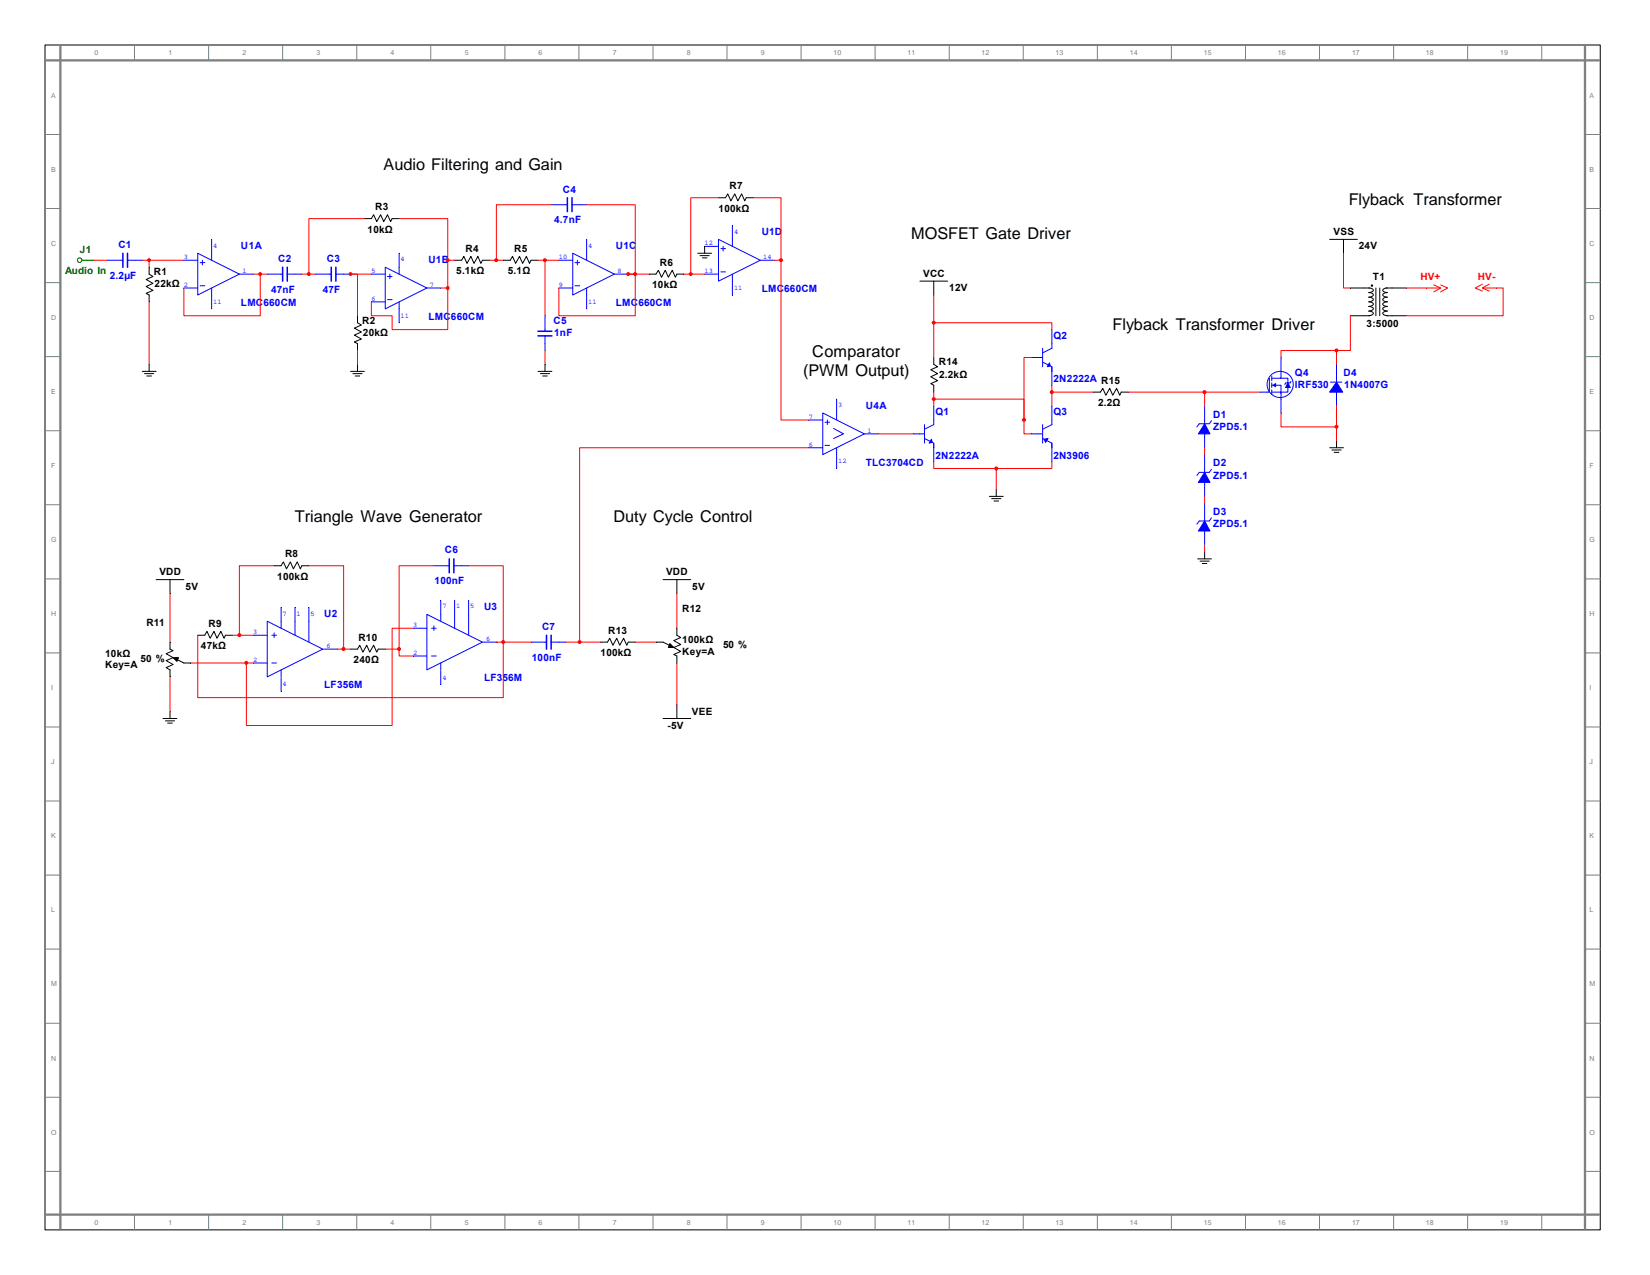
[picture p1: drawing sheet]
<svg xmlns="http://www.w3.org/2000/svg" width="279mm" height="216mm" viewBox="0 0 279 216" stroke-linecap="round" stroke-linejoin="round" font-family="sans-serif">
<path d="M7.6 7.6h263.4v200.7h-263.4z" fill="none" stroke="#000" stroke-width=".17"/>
<g fill="none" stroke="#808080" stroke-width=".17">
<path d="M22.8 7.6v2.6M35.3 7.6v2.6M47.9 7.6v2.6M60.4 7.6v2.6M72.9 7.6v2.6M85.5 7.6v2.6M98 7.6v2.6M110.6 7.6v2.6M123.1 7.6v2.6M135.7 7.6v2.6M148.2 7.6v2.6M160.7 7.6v2.6"/>
<path d="M173.3 7.6v2.6M185.8 7.6v2.6M198.4 7.6v2.6M210.9 7.6v2.6M223.4 7.6v2.6M236 7.6v2.6M248.5 7.6v2.6M261.1 7.6v2.6M7.6 22.8h2.6M7.6 35.3h2.6M268.4 22.8h2.6M268.4 35.3h2.6"/>
<path d="M7.6 47.9h2.6M268.4 47.9h2.6M7.6 60.4h2.6M7.6 72.9h2.6M268.4 60.4h2.6M268.4 72.9h2.6M7.6 85.5h2.6M7.6 98h2.6M268.4 85.5h2.6M268.4 98h2.6M7.6 110.6h2.6M268.4 110.6h2.6"/>
<path d="M7.6 123.1h2.6M7.6 135.6h2.6M268.4 123.1h2.6M268.4 135.6h2.6M7.6 148.2h2.6M268.4 148.2h2.6M7.6 160.7h2.6M7.6 173.3h2.6M268.4 160.7h2.6M268.4 173.3h2.6M7.6 185.8h2.6M7.6 198.4h2.6"/>
<path d="M268.4 185.8h2.6M268.4 198.4h2.6M22.8 205.7v2.6M35.3 205.7v2.6M47.9 205.7v2.6M60.4 205.7v2.6M72.9 205.7v2.6M85.5 205.7v2.6M98 205.7v2.6M110.6 205.7v2.6M123.1 205.7v2.6M135.7 205.7v2.6"/>
<path d="M148.2 205.7v2.6M160.7 205.7v2.6M173.3 205.7v2.6M185.8 205.7v2.6M198.4 205.7v2.6M210.9 205.7v2.6M223.4 205.7v2.6M236 205.7v2.6M248.5 205.7v2.6M261.1 205.7v2.6"/>
</g>
<path d="M7.6 10.2h263.1M10.2 7.6v200.4M268.4 7.6v200.4M7.6 205.7h263.1" fill="none" stroke="#808080" stroke-width=".39"/>
<path d="M33.5 42.9l7 3.5-7 3.6zM33.9 44.5h.8M33.9 48.4h.8M34.3 44.1v.8M35.8 42.9v1.2M35.8 48.8v1.2" fill="none" stroke="#00f" stroke-width=".17"/>
<path d="M31.1 44.1h2.4" fill="none" stroke="#00f" stroke-width=".17"/>
<path d="M31.1 48.8h2.4" fill="none" stroke="#00f" stroke-width=".17"/>
<path d="M35.8 50v2.3" fill="none" stroke="#00f" stroke-width=".17"/>
<path d="M35.8 40.5v2.4" fill="none" stroke="#00f" stroke-width=".17"/>
<path d="M40.5 46.4h2.4M65.2 45.3l7.1 3.5-7.1 3.5zM65.6 46.8h.8M65.6 50.7h.8M66 46.4v.8M67.6 45.3v1.1M67.6 51.1v1.2" fill="none" stroke="#00f" stroke-width=".17"/>
<path d="M62.9 46.4h2.3" fill="none" stroke="#00f" stroke-width=".17"/>
<path d="M62.9 51.1h2.3" fill="none" stroke="#00f" stroke-width=".17"/>
<path d="M67.6 52.3v2.4" fill="none" stroke="#00f" stroke-width=".17"/>
<path d="M67.6 42.9v2.4" fill="none" stroke="#00f" stroke-width=".17"/>
<path d="M72.3 48.8h2.3M97 42.9l7 3.5-7 3.6zM97.4 44.5h.7M97.4 48.4h.7M97.8 44.1v.8M99.3 42.9v1.2M99.3 48.8v1.2" fill="none" stroke="#00f" stroke-width=".17"/>
<path d="M94.6 44.1h2.4" fill="none" stroke="#00f" stroke-width=".17"/>
<path d="M94.6 48.8h2.4" fill="none" stroke="#00f" stroke-width=".17"/>
<path d="M99.3 50v2.3" fill="none" stroke="#00f" stroke-width=".17"/>
<path d="M99.3 40.5v2.4" fill="none" stroke="#00f" stroke-width=".17"/>
<path d="M104 46.4h2.4M121.7 40.5l7 3.6-7 3.5zM122.1 42.1h.8M122.1 46h.8M122.4 41.7v.8M124 40.5v1.2M124 46.4v1.2" fill="none" stroke="#00f" stroke-width=".17"/>
<path d="M119.3 41.7h2.4" fill="none" stroke="#00f" stroke-width=".17"/>
<path d="M119.3 46.4h2.4" fill="none" stroke="#00f" stroke-width=".17"/>
<path d="M124 47.6v2.4" fill="none" stroke="#00f" stroke-width=".17"/>
<path d="M124 38.2v2.3" fill="none" stroke="#00f" stroke-width=".17"/>
<path d="M128.7 44.1h2.4M45.3 105.2l9.4 4.7-9.4 4.7zM46 107.6h.8M46 112.3h.8M46.4 107.2v.7M47.6 105.2v1.2M47.6 113.4v1.2M50 105.2v2.4M52.3 105.2v3.5" fill="none" stroke="#00f" stroke-width=".17"/>
<path d="M42.9 107.6h2.4" fill="none" stroke="#00f" stroke-width=".17"/>
<path d="M42.9 112.3h2.4" fill="none" stroke="#00f" stroke-width=".17"/>
<path d="M47.6 114.7v2.4" fill="none" stroke="#00f" stroke-width=".17"/>
<path d="M47.6 102.8v2.4" fill="none" stroke="#00f" stroke-width=".17"/>
<path d="M54.8 109.9h2.3" fill="none" stroke="#00f" stroke-width=".17"/>
<path d="M52.3 102.8v2.4" fill="none" stroke="#00f" stroke-width=".17"/>
<path d="M50 102.8v2.4M72.3 104l9.4 4.7-9.4 4.7zM73.1 106.4h.8M73.1 111.1h.8M73.5 106v.8M74.6 104v1.2M74.6 112.3v1.1M77 104v2.4M79.4 104v3.6" fill="none" stroke="#00f" stroke-width=".17"/>
<path d="M69.9 106.4h2.4" fill="none" stroke="#00f" stroke-width=".17"/>
<path d="M69.9 111.1h2.4" fill="none" stroke="#00f" stroke-width=".17"/>
<path d="M74.6 113.6v2.3" fill="none" stroke="#00f" stroke-width=".17"/>
<path d="M74.6 101.7v2.3" fill="none" stroke="#00f" stroke-width=".17"/>
<path d="M81.8 108.7h2.4" fill="none" stroke="#00f" stroke-width=".17"/>
<path d="M79.4 101.7v2.3" fill="none" stroke="#00f" stroke-width=".17"/>
<path d="M139.3 69.9l7.1 3.6-7.1 3.5zM139.7 71.5h.8M139.7 75.4h.8M140.1 71.1v.8M141.1 72.5l1.7 1-1.7 .8M141.7 69.9v1.2M141.7 75.8v1.2M77 101.7v2.3" fill="none" stroke="#00f" stroke-width=".17"/>
<path d="M136.9 71.1h2.4" fill="none" stroke="#00f" stroke-width=".17"/>
<path d="M136.9 75.8h2.4" fill="none" stroke="#00f" stroke-width=".17"/>
<path d="M141.7 77v2.3" fill="none" stroke="#00f" stroke-width=".17"/>
<path d="M141.7 67.6v2.3" fill="none" stroke="#00f" stroke-width=".17"/>
<path d="M146.4 73.5h2.3M155.8 73.5h.7M156.5 74.3l1.6 .7v.8v-.8M156.5 71.9v3.1M158.1 71.1v.8l-1.6 .8" fill="none" stroke="#00f" stroke-width=".17"/>
<path d="M157.7 74.4l.2 .5-.6 .1z" fill-rule="evenodd" fill="#00f" stroke="#00f" stroke-width=".17"/>
<path d="M158.1 75.8v2.4" fill="none" stroke="#00f" stroke-width=".17"/>
<path d="M158.1 68.7v2.4" fill="none" stroke="#00f" stroke-width=".17"/>
<path d="M176.6 59v3.1M178.1 58.2v.8l-1.5 .8M154.6 73.5h1.2M175.8 60.5h.8M176.6 61.3l1.5 .8v.8v-.8" fill="none" stroke="#00f" stroke-width=".17"/>
<path d="M177.7 61.4l.1 .6-.5 .1z" fill-rule="evenodd" fill="#00f" stroke="#00f" stroke-width=".17"/>
<path d="M178.1 62.9v2.3" fill="none" stroke="#00f" stroke-width=".17"/>
<path d="M178.1 55.8v2.4" fill="none" stroke="#00f" stroke-width=".17"/>
<path d="M174.6 60.5h1.2M175.8 73.5h.8M176.6 74.3l1.5 .7v.8v-.8M176.6 71.9v3.1M178.1 71.1v.8l-1.5 .8" fill="none" stroke="#00f" stroke-width=".17"/>
<path d="M176.8 74.4l.7-.1-.4 .6z" fill-rule="evenodd" fill="#00f" stroke="#00f" stroke-width=".17"/>
<path d="M178.1 75.8v2.4" fill="none" stroke="#00f" stroke-width=".17"/>
<path d="M178.1 68.7v2.4" fill="none" stroke="#00f" stroke-width=".17"/>
<g fill="none" stroke="#00f" stroke-width=".17">
<path d="M174.6 73.5h1.2M214.9 64.1v2.3h-.3M215.3 65.2h1.6v1.5M215.3 66.4h1.6v1.2M215.3 63.7v.8M215.3 64.8v.8M215.3 66v.8M216.8 64.1h1.3v2.3h-1.3M216.9 62.9v1.2h-1.6M218.6 64.6l-.1 .2h-.8l-.1 .3"/>
<circle cx="216.8" cy="65.1" r="2.22"/>
</g>
<g fill="#00f" stroke="#00f" stroke-width=".17">
<path d="M215.6 65.2l.4-.2v.5z" fill-rule="evenodd"/>
<path d="M218.1 64.8l.4 .8h-.8z" fill-rule="evenodd"/>
</g>
<path d="M216.9 67.6v2.3" fill="none" stroke="#00f" stroke-width=".17"/>
<path d="M216.9 60.5v2.4" fill="none" stroke="#00f" stroke-width=".17"/>
<path d="M20.6 44.1h.2M21.6 44.1h1.3M213.4 66.4h1.2" fill="none" stroke="#00f" stroke-width=".17"/>
<g fill="none" stroke="#000" stroke-width=".17">
<path d="M228.7 48.8h3.2M228.7 53.5h3.2M231.8 48.8a.54 .54 0 0 1 .7 .5l-.7 .2M231.8 49.6a.54 .54 0 0 1 .7 .5l-.7 .2a.56 .56 0 0 1 .7 .6l-.7 .2M231.8 51.1a.54 .54 0 0 1 .7 .5l-.7 .3a.56 .56 0 0 1 .7 .5l-.7 .3M231.8 52.7a.54 .54 0 0 1 .7 .5l-.7 .2M232.2 48.3h.2v.2h-.2zM233 48.8v4.7M233.6 48.8v4.7M234.9 48.8a.69 .69 0 0 0-.8 .3 .72 .72 0 0 0 .8 .4M234.9 49.6a.69 .69 0 0 0-.8 .3 .72 .72 0 0 0 .8 .4 .55 .55 0 0 0-.7 .6l.7 .2M234.9 51.1a.69 .69 0 0 0-.8 .4 .72 .72 0 0 0 .8 .4 .55 .55 0 0 0-.7 .5l.7 .3"/>
<path d="M234.9 52.7a.69 .69 0 0 0-.8 .4 .72 .72 0 0 0 .8 .3M238.1 48.8h-3.4M238.1 53.5h-3.3"/>
</g>
<path d="M20.8 42.9v2.4M21.6 42.9v2.4" fill="none" stroke="#00f" stroke-width=".26"/>
<path d="M22.9 44.1h1.2" fill="none" stroke="#00f" stroke-width=".17"/>
<path d="M18.2 44.1h2.4M47.6 46.4h.3M48.6 46.4h1.4" fill="none" stroke="#00f" stroke-width=".17"/>
<path d="M25.3 45.3v1.1l.6 .4-1.2 .5 1.2 .7-1.2 .5 1.2 .7-1.2 .5 .6 .3v1.1" fill="none" stroke="#000" stroke-width=".17"/>
<path d="M47.9 45.3v2.3M48.6 45.3v2.3" fill="none" stroke="#00f" stroke-width=".26"/>
<path d="M50 46.4h1.1" fill="none" stroke="#00f" stroke-width=".17"/>
<path d="M45.3 46.4h2.3M55.8 46.4h.3M56.9 46.4h1.3" fill="none" stroke="#00f" stroke-width=".17"/>
<path d="M56.1 45.3v2.3M56.9 45.3v2.3" fill="none" stroke="#00f" stroke-width=".26"/>
<path d="M58.2 46.4h1.2" fill="none" stroke="#00f" stroke-width=".17"/>
<path d="M95.8 34.7h.3M96.9 34.7h1.2M53.5 46.4h2.3" fill="none" stroke="#00f" stroke-width=".17"/>
<path d="M61.7 37h1.2l.4-.6 .5 1.1 .7-1.1 .5 1.1 .6-1.1 .5 1.1 .3-.5M66.4 37h1.2M60.5 53.5v1.2l.7 .3-1.2 .6 1.2 .6-1.2 .5 1.2 .7-1.2 .5 .5 .3M60.5 58.2v1.2M77 44.1h1.2l.3-.7 .6 1.2 .6-1.2 .6 1.2 .6-1.2 .5 1.2 .3-.5h1.2M85.2 44.1h1.2l.4-.7 .5 1.2 .7-1.2 .5 1.2 .6-1.2 .6 1.2 .2-.5h1.2" fill="none" stroke="#000" stroke-width=".17"/>
<path d="M96.1 33.5v2.3M96.9 33.5v2.3" fill="none" stroke="#00f" stroke-width=".26"/>
<path d="M98.1 34.7h1.2" fill="none" stroke="#00f" stroke-width=".17"/>
<path d="M93.5 34.7h2.3M92.3 55.8v.3M92.3 56.9v1.3" fill="none" stroke="#00f" stroke-width=".17"/>
<path d="M91.1 56.1h2.4M91.1 56.9h2.4" fill="none" stroke="#00f" stroke-width=".26"/>
<path d="M92.3 58.2v1.2" fill="none" stroke="#00f" stroke-width=".17"/>
<path d="M92.3 53.5v2.3M75.8 95.8h.3M76.9 95.8h1.3" fill="none" stroke="#00f" stroke-width=".17"/>
<path d="M121.7 33.5h1.2l.3-.7 .6 1.2 .6-1.2 .5 1.2 .7-1.2 .5 1.2 .3-.5h1.2M109.9 46.4h1.2l.4-.6 .5 1.1 .6-1.1 .6 1.1 .6-1.1 .6 1.1 .2-.5M114.6 46.4h1.2M118.2 42.9h2.3M118.5 43.3h1.6M118.9 43.7h.8M119.3 41.7v1.2M46.4 95.8h1.2l.4-.7 .5 1.2 .7-1.2 .5 1.2 .6-1.2 .6 1.2 .2-.5M51.1 95.8h1.2M33.5 107.6h1.2l.4-.7 .5 1.2 .6-1.2 .5 1.2 .7-1.2 .5 1.2 .3-.5h1.2M59.4 109.9h1.1l.4-.6 .5 1.1 .7-1.1 .5 1.1 .7-1.1 .5 1.1 .3-.5h1.1" fill="none" stroke="#000" stroke-width=".17"/>
<g fill="#f00" stroke="#f00" stroke-width=".17">
<path d="M25.1 43.9h.3v.3h-.3z" fill-rule="evenodd"/>
<path d="M59.2 46.2h.3v.4h-.3z" fill-rule="evenodd"/>
<path d="M75.6 48.6h.4v.3h-.4z" fill-rule="evenodd"/>
<path d="M92.1 43.9h.3v.3h-.3z" fill-rule="evenodd"/>
<path d="M106.2 46.2h.4v.4h-.4z" fill-rule="evenodd"/>
<path d="M107.4 46.2h.3v.4h-.3z" fill-rule="evenodd"/>
<circle cx="44.1" cy="46.4" r=".24"/>
<circle cx="52.3" cy="46.4" r=".24"/>
<circle cx="75.8" cy="44.1" r=".24"/>
<circle cx="117" cy="46.4" r=".24"/>
</g>
<g fill="none" stroke="#f00" stroke-width=".17">
<path d="M61.7 37h-9.4v9.4M67.6 37h8.2v11.8M99.3 34.7h8.3v11.7h-1.2M121.7 33.5h-4.7v12.9M24.1 44.1h1.2v1.2M25.3 44.1h5.8M42.9 46.4h1.2v7.1h-13v-4.7M44.1 46.4h1.2M51.1 46.4h2.4M59.4 46.4h3.5M59.4 46.4h1.1v7.1M74.6 48.8h1.2v7h-9.4v-2.3h-3.5v-2.4"/>
<path d="M75.8 44.1h1.2M91.1 44.1h3.5M92.3 44.1v9.4M106.4 46.4h1.2v7.1h-13v-4.7M107.6 46.4h2.3M115.8 46.4h3.5"/>
</g>
<path d="M76.1 94.6v2.4M76.9 94.6v2.4" fill="none" stroke="#00f" stroke-width=".26"/>
<path d="M78.2 95.8h1.2" fill="none" stroke="#00f" stroke-width=".17"/>
<path d="M73.5 95.8h2.3M92.3 108.7h.2M93.3 108.7h1.3" fill="none" stroke="#00f" stroke-width=".17"/>
<path d="M28.8 109.9l.5 .3-1.2 .5 1.2 .7-1.2 .5 1.2 .6-1.2 .6 .7 .3v1.2M28.8 108.7v1.2M29.3 111.4l1.8 .9M31.1 112.3h1.2M101.7 108.7h1.2l.4-.6 .5 1.2 .6-1.2 .5 1.2 .7-1.2 .5 1.2 .3-.6h1.2M111.1 108.7h1.2M112.3 108.7l1.8 .9M114.6 106.4v1.2l.7 .4-1.2 .5 1.2 .6-1.2 .5 1.2 .7-1.2 .5 .5 .3v1.2" fill="none" stroke="#000" stroke-width=".17"/>
<g fill="#000" stroke="#000" stroke-width=".17">
<path d="M29.3 111.4h.9l-.2 .6z" fill-rule="evenodd"/>
<path d="M113.4 109l.7 .6h-.9z" fill-rule="evenodd"/>
</g>
<path d="M92.5 107.6v2.3M93.3 107.6v2.3" fill="none" stroke="#00f" stroke-width=".26"/>
<path d="M94.6 108.7h1.2" fill="none" stroke="#00f" stroke-width=".17"/>
<path d="M204 71.1v2.4M205.1 71.2l-.3 .6h-1.7l-.4 .5M89.9 108.7h2.4" fill="none" stroke="#00f" stroke-width=".17"/>
<g fill="#f00" stroke="#f00" stroke-width=".17">
<path d="M41.5 112.1h.4v.3h-.4z" fill-rule="evenodd"/>
<path d="M85 108.5h.4v.4h-.4z" fill-rule="evenodd"/>
<path d="M83.8 43.9h.4v.3h-.4z" fill-rule="evenodd"/>
<path d="M132.1 43.9h.3v.3h-.3z" fill-rule="evenodd"/>
<path d="M98 108.5h.3v.4h-.3z" fill-rule="evenodd"/>
<path d="M157.9 67.4h.4v.3h-.4z" fill-rule="evenodd"/>
<path d="M157.9 54.5h.4v.3h-.4z" fill-rule="evenodd"/>
<circle cx="58.2" cy="109.9" r=".25"/>
<circle cx="40.5" cy="107.5" r=".25"/>
<circle cx="173.4" cy="71.1" r=".25"/>
<circle cx="168.7" cy="79.3" r=".25"/>
</g>
<g fill="none" stroke="#f00" stroke-width=".17">
<path d="M93.5 34.7h-9.4v9.4M127.6 33.5h4.6v10.6h-1.1M25.3 51.1v10.6M60.5 59.4v2.3M82.9 44.1h2.3M92.3 59.4v2.3M132.2 44.1v27h4.7M158.1 50v10.5M158.1 54.7h20v1.1M136.9 75.8h-38.8v32.9M148.7 73.5h5.9M158.1 67.6h15.3v3.5"/>
<path d="M158.1 66.4v2.3M158.1 78.2v1.1h20v-1.1M168.7 79.3v3.6M173.4 71.1v2.4h1.2M174.6 60.5h-1.2v10.6M46.4 95.8h-5.9v11.8M52.3 95.8h5.9v14.1M79.4 95.8h5.8v12.9M28.8 100.5v8.2M28.8 114.6v5.9M32.3 112.3h10.6M33.5 107.6v10.5h51.7v-9.4h-1.1"/>
<path d="M39.4 107.6h3.5M57 109.9h2.4M69.9 106.4h-3.5v16.5h-24.7v-10.6M85.2 108.7h4.7M95.8 108.7h5.9M107.6 108.7h3.5M114.6 100.5v5.9M114.6 112.3v7"/>
</g>
<g fill="none" stroke="#000" stroke-width=".17">
<path d="M155.8 47.6h4.7M158.1 47.6v2.4M24.1 62.9h2.3M24.5 63.3h1.5M24.9 63.7h.8M25.3 61.7v1.2M59.4 62.9h2.3M59.8 63.3h1.5M60.1 63.7h.8M60.5 61.7v1.2M91.1 62.9h2.4M91.5 63.3h1.6"/>
<path d="M91.9 63.7h.8M92.3 61.7v1.2M158.1 60.5v1.2l.7 .4-1.2 .5 1.2 .7-1.2 .5 1.2 .7-1.2 .5 .5 .2v1.2M185.2 66.4h1.1l.4-.6 .6 1.1 .6-1.1 .5 1.1 .7-1.1 .5 1.1 .3-.5h1.2M26.4 98.1h4.7M28.8 98.1v2.4M112.3 98.1h4.7M114.6 98.1v2.4M167.5 84.1h2.4M167.9 84.4h1.6M168.3 84.8h.8M168.7 82.9v1.2"/>
<path d="M114.6 119.3v2.4M27.6 121.7h2.4M28 122.1h1.6M28.4 122.4h.8M28.8 120.5v1.2M112.3 121.7h4.7"/>
</g>
<path d="M204 71.8l.9 1.7h-2z" fill-rule="evenodd" fill="#00f" stroke="#00f" stroke-width=".17"/>
<path d="M204 68.7v2.4" fill="none" stroke="#00f" stroke-width=".17"/>
<path d="M204 73.5v2.3M204 79.3v2.4M205.1 79.5l-.3 .5h-1.7l-.4 .5" fill="none" stroke="#00f" stroke-width=".17"/>
<path d="M204 80l.9 1.7h-2z" fill-rule="evenodd" fill="#00f" stroke="#00f" stroke-width=".17"/>
<path d="M204 77v2.3" fill="none" stroke="#00f" stroke-width=".17"/>
<path d="M204 81.7v2.4M204 87.6v2.3M205.1 87.7l-.3 .5h-1.7l-.4 .6" fill="none" stroke="#00f" stroke-width=".17"/>
<path d="M204 88.2l.9 1.7h-2z" fill-rule="evenodd" fill="#00f" stroke="#00f" stroke-width=".17"/>
<path d="M204 85.2v2.4" fill="none" stroke="#00f" stroke-width=".17"/>
<path d="M225.3 64.7h1.9M226.3 64.1v2.3M204 89.9v2.4" fill="none" stroke="#00f" stroke-width=".17"/>
<g fill="#f00" stroke="#f00" stroke-width=".17">
<circle cx="178.1" cy="66.4" r=".25"/>
<circle cx="204" cy="66.4" r=".25"/>
</g>
<path d="M178.1 65.2v3.5M178.1 66.4h7.1M191.1 66.4h12.9v2.3M204 66.4h9.4M204 75.8v1.2M204 92.3v1.2M204 84.1v1.1" fill="none" stroke="#f00" stroke-width=".17"/>
<path d="M225.1 75.8h2.4M225.5 76.2h1.6M225.9 76.6h.8M226.3 74.6v1.2M202.8 94.6h2.3M203.2 95h1.6M203.6 95.4h.8M204 93.5v1.1" fill="none" stroke="#000" stroke-width=".17"/>
<path d="M226.3 64.7l1.1 1.7h-2.3z" fill-rule="evenodd" fill="#00f" stroke="#00f" stroke-width=".17"/>
<path d="M226.3 61.7v2.4" fill="none" stroke="#00f" stroke-width=".17"/>
<path d="M226.3 66.4v2.3" fill="none" stroke="#00f" stroke-width=".17"/>
<g fill="#f00" stroke="#f00" stroke-width=".17">
<path d="M226.1 59.2h.4v.3h-.4z" fill-rule="evenodd"/>
<path d="M226.1 72.1h.4v.3h-.4z" fill-rule="evenodd"/>
</g>
<path d="M226.3 59.4v2.3M227.5 42.9v5.9h1.2M228.7 53.5v5.9h-11.8v1.1M242.8 48.2l1.1 .6-1.1 .6M243.9 48.2l1.2 .6-1.2 .6M216.9 69.9v2.4h9.4M226.3 68.7v5.9" fill="none" stroke="#f00" stroke-width=".17"/>
<path d="M225.1 40.5h4.7M227.5 40.5v2.4" fill="none" stroke="#000" stroke-width=".17"/>
<path d="M241.6 48.8h2.3M251 48.1l-1.2 .7 1.2 .5M252.2 48.1l-1.2 .7 1.2 .5" fill="none" stroke="#f00" stroke-width=".17"/>
<path d="M238.1 48.8h3.5M251 48.8h3.5v4.7h-16.4M73.5 95.8h-5.9v15.3h2.3M65.2 109.9h2.4" fill="none" stroke="#f00" stroke-width=".17"/>
<path d="M67.4 109.7h.3v.4h-.3z" fill-rule="evenodd" fill="#f00" stroke="#f00" stroke-width=".17"/>
<g fill="none" stroke="#008000" stroke-width=".17">
<path d="M13.9 44.1h.8"/>
<circle cx="13.5" cy="44.1" r=".39"/>
</g>
<path d="M14.7 44.1h1.2" fill="none" stroke="#008000" stroke-width=".17"/>
<path d="M15.9 44.1h2.3" fill="none" stroke="#f00" stroke-width=".17"/>
<g font-size="2.8">
<text x="65" y="28.8">Audio Filtering and Gain</text>
<text x="228.4" y="34.6">Flyback Transformer</text>
<text x="154.3" y="40.5">MOSFET Gate Driver</text>
<text x="188.4" y="55.8">Flyback Transformer Driver</text>
<text x="136" y="63.7">(PWM Output)</text>
<text x="137.5" y="60.5">Comparator</text>
<text x="49.9" y="88.3">Triangle Wave Generator</text>
<text x="103.9" y="88.3">Duty Cycle Control</text>
</g>
<g font-size="1.7">
<text x="63.5" y="35.6">R3</text>
<text x="121.7" y="35.9">100kΩ</text>
<text x="123.5" y="32.1">R7</text>
<text x="62.2" y="39.4">10kΩ</text>
<text x="225.8" y="39.8">VSS</text>
<text x="26.1" y="46.6">R1</text>
<text x="77.3" y="46.4">5.1kΩ</text>
<text x="78.8" y="42.7">R4</text>
<text x="86" y="46.4">5.1Ω</text>
<text x="87.1" y="42.7">R5</text>
<text x="111.8" y="45">R6</text>
<text x="156.3" y="46.8">VCC</text>
<text x="230.1" y="42.2">24V</text>
<text x="232.5" y="47.5">T1</text>
<text x="26.2" y="48.7">22kΩ</text>
<text x="110.4" y="48.8">10kΩ</text>
<text x="160.7" y="49.3">12V</text>
<text x="61.3" y="54.8">R2</text>
<text x="61.4" y="56.9">20kΩ</text>
<text x="231.4" y="55.3">3:5000</text>
<text x="159" y="61.8">R14</text>
<text x="159" y="63.9">2.2kΩ</text>
<text x="185.9" y="68.8">2.2Ω</text>
<text x="48.3" y="94.4">R8</text>
<text x="27" y="97.4">VDD</text>
<text x="31.4" y="99.9">5V</text>
<text x="46.9" y="98.2">100kΩ</text>
<text x="112.8" y="97.4">VDD</text>
<text x="117.2" y="99.9">5V</text>
<text x="24.8" y="106">R11</text>
<text x="35.3" y="106.2">R9</text>
<text x="103" y="107.3">R13</text>
<text x="115.5" y="103.7">R12</text>
<text x="17.8" y="111.2">10kΩ</text>
<text x="17.8" y="113.2">Key=A</text>
<text x="23.8" y="112.1">50 %</text>
<text x="34" y="109.9">47kΩ</text>
<text x="59.9" y="112.3">240Ω</text>
<text x="60.7" y="108.5">R10</text>
<text x="101.7" y="111.1">100kΩ</text>
<text x="115.5" y="108.9">100kΩ</text>
<text x="115.5" y="110.8">Key=A</text>
<text x="122.4" y="109.8">50 %</text>
<text x="113.1" y="123.5">-5V</text>
<text x="117.2" y="121">VEE</text>
</g>
<g font-size="1.7" fill="#00f">
<text x="95.3" y="32.6">C4</text>
<text x="20" y="42">C1</text>
<text x="93.9" y="37.8">4.7nF</text>
<text x="129" y="39.8">U1D</text>
<text x="18.6" y="47.2">2.2µF</text>
<text x="40.8" y="42.1">U1A</text>
<text x="47.1" y="44.3">C2</text>
<text x="55.3" y="44.3">C3</text>
<text x="72.6" y="44.5">U1B</text>
<text x="104.3" y="42.1">U1C</text>
<text x="40.8" y="51.8">LMC660CM</text>
<text x="45.9" y="49.6">47nF</text>
<text x="54.7" y="49.6">47F</text>
<text x="104.3" y="51.8">LMC660CM</text>
<text x="129" y="49.4">LMC660CM</text>
<text x="72.6" y="54.1">LMC660CM</text>
<text x="93.7" y="54.8">C5</text>
<text x="93.9" y="56.9">1nF</text>
<text x="178.4" y="57.4">Q2</text>
<text x="178.4" y="64.7">2N2222A R15</text>
<text x="219.3" y="63.7">Q4</text>
<text x="219.3" y="65.8">IRF530</text>
<text x="227.5" y="63.7">D4</text>
<text x="227.6" y="65.8">1N4007G</text>
<text x="146.6" y="69.2">U4A</text>
<text x="158.4" y="70.3">Q1</text>
<text x="178.4" y="70.3">Q3</text>
<text x="205.4" y="70.7">D1</text>
<text x="158.4" y="77.7">2N2222A</text>
<text x="178.4" y="77.7">2N3906</text>
<text x="205.4" y="72.8">ZPD5.1</text>
<text x="146.6" y="78.8">TLC3704CD</text>
<text x="205.4" y="79">D2</text>
<text x="205.4" y="81.1">ZPD5.1</text>
<text x="205.4" y="87.2">D3</text>
<text x="205.4" y="89.3">ZPD5.1</text>
<text x="75.3" y="93.7">C6</text>
<text x="73.6" y="99">100nF</text>
<text x="54.9" y="104.4">U2</text>
<text x="82" y="103.3">U3</text>
<text x="91.8" y="106.7">C7</text>
<text x="90.1" y="111.9">100nF</text>
<text x="54.9" y="116.5">LF356M</text>
<text x="82" y="115.3">LF356M</text>
</g>
<g font-size="1.7" fill="#008000">
<text x="11" y="46.3">Audio In</text>
<text x="13.5" y="42.9">J1</text>
</g>
<g font-size="1.7" fill="#f00">
<text x="240.5" y="47.5">HV+</text>
<text x="250.2" y="47.3">HV-</text>
</g>
<g font-size="1.2" fill="#808080">
<text x="16" y="9.4">0</text>
<text x="28.5" y="9.4">1</text>
<text x="41" y="9.4">2</text>
<text x="53.6" y="9.4">3</text>
<text x="66.1" y="9.4">4</text>
<text x="78.7" y="9.4">5</text>
<text x="91.2" y="9.4">6</text>
<text x="103.8" y="9.4">7</text>
<text x="116.3" y="9.4">8</text>
<text x="128.9" y="9.4">9</text>
<text x="141.1" y="9.4">10</text>
<text x="153.7" y="9.4">11</text>
<text x="166.2" y="9.4">12</text>
<text x="178.8" y="9.4">13</text>
<text x="191.3" y="9.4">14</text>
<text x="203.9" y="9.4">15</text>
<text x="216.4" y="9.4">16</text>
<text x="228.9" y="9.4">17</text>
<text x="241.4" y="9.4">18</text>
<text x="254" y="9.4">19</text>
<text x="8.7" y="16.6">A</text>
<text x="269.2" y="16.6">A</text>
<text x="8.7" y="29.1">B</text>
<text x="269.2" y="29.1">B</text>
<text x="8.7" y="41.6">C</text>
<text x="269.2" y="41.6">C</text>
<text x="8.7" y="54.2">D</text>
<text x="269.2" y="54.2">D</text>
<text x="8.7" y="66.7">E</text>
<text x="269.2" y="66.7">E</text>
<text x="8.7" y="79.3">F</text>
<text x="269.2" y="79.3">F</text>
<text x="8.7" y="91.8">G</text>
<text x="269.2" y="91.8">G</text>
<text x="8.7" y="104.4">H</text>
<text x="269.2" y="104.4">H</text>
<text x="8.7" y="116.9">I</text>
<text x="269.2" y="116.9">I</text>
<text x="8.7" y="129.4">J</text>
<text x="269.2" y="129.4">J</text>
<text x="8.7" y="142">K</text>
<text x="269.2" y="142">K</text>
<text x="8.7" y="154.5">L</text>
<text x="269.2" y="154.5">L</text>
<text x="8.7" y="167">M</text>
<text x="269.2" y="167">M</text>
<text x="8.7" y="179.6">N</text>
<text x="269.2" y="179.6">N</text>
<text x="8.7" y="192.1">O</text>
<text x="269.2" y="192.1">O</text>
<text x="16" y="207.4">0</text>
<text x="28.5" y="207.4">1</text>
<text x="41" y="207.4">2</text>
<text x="53.6" y="207.4">3</text>
<text x="66.1" y="207.4">4</text>
<text x="78.7" y="207.4">5</text>
<text x="91.2" y="207.4">6</text>
<text x="103.8" y="207.4">7</text>
<text x="116.3" y="207.4">8</text>
<text x="128.9" y="207.4">9</text>
<text x="141.1" y="207.4">10</text>
<text x="153.7" y="207.4">11</text>
<text x="166.2" y="207.4">12</text>
<text x="178.8" y="207.4">13</text>
<text x="191.3" y="207.4">14</text>
<text x="203.9" y="207.4">15</text>
<text x="216.4" y="207.4">16</text>
<text x="228.9" y="207.4">17</text>
<text x="241.4" y="207.4">18</text>
<text x="254" y="207.4">19</text>
</g>
<g font-size="1.2" fill="#00f">
<text x="36.1" y="41.9">4</text>
<text x="99.6" y="41.9">4</text>
<text x="119.3" y="41.5">12</text>
<text x="124.3" y="39.6">4</text>
<text x="31.1" y="43.9">3</text>
<text x="41.1" y="46.2">1</text>
<text x="62.9" y="46.2">5</text>
<text x="67.8" y="44.3">4</text>
<text x="94.6" y="43.9">10</text>
<text x="104.6" y="46.2">8</text>
<text x="119.3" y="46.2">13</text>
<text x="129.2" y="43.9">14</text>
<text x="31.1" y="48.6">2</text>
<text x="36.1" y="51.4">11</text>
<text x="62.9" y="50.9">6</text>
<text x="67.8" y="53.8">11</text>
<text x="72.8" y="48.6">7</text>
<text x="94.6" y="48.6">9</text>
<text x="99.6" y="51.4">11</text>
<text x="124.3" y="49.1">11</text>
<text x="136.9" y="70.9">7</text>
<text x="141.9" y="68.9">3</text>
<text x="136.9" y="75.6">6</text>
<text x="146.9" y="73.3">1</text>
<text x="141.9" y="78.5">12</text>
<text x="42.9" y="107.4">3</text>
<text x="47.9" y="104.2">7</text>
<text x="50.2" y="104.2">1</text>
<text x="52.6" y="104.2">5</text>
<text x="69.9" y="106.2">3</text>
<text x="74.9" y="103">7</text>
<text x="77.3" y="103">1</text>
<text x="79.6" y="103">5</text>
<text x="42.9" y="112.1">2</text>
<text x="55.3" y="109.7">6</text>
<text x="69.9" y="110.9">2</text>
<text x="82.3" y="108.5">6</text>
<text x="47.9" y="116.2">4</text>
<text x="74.9" y="115.1">4</text>
</g>
</svg>
